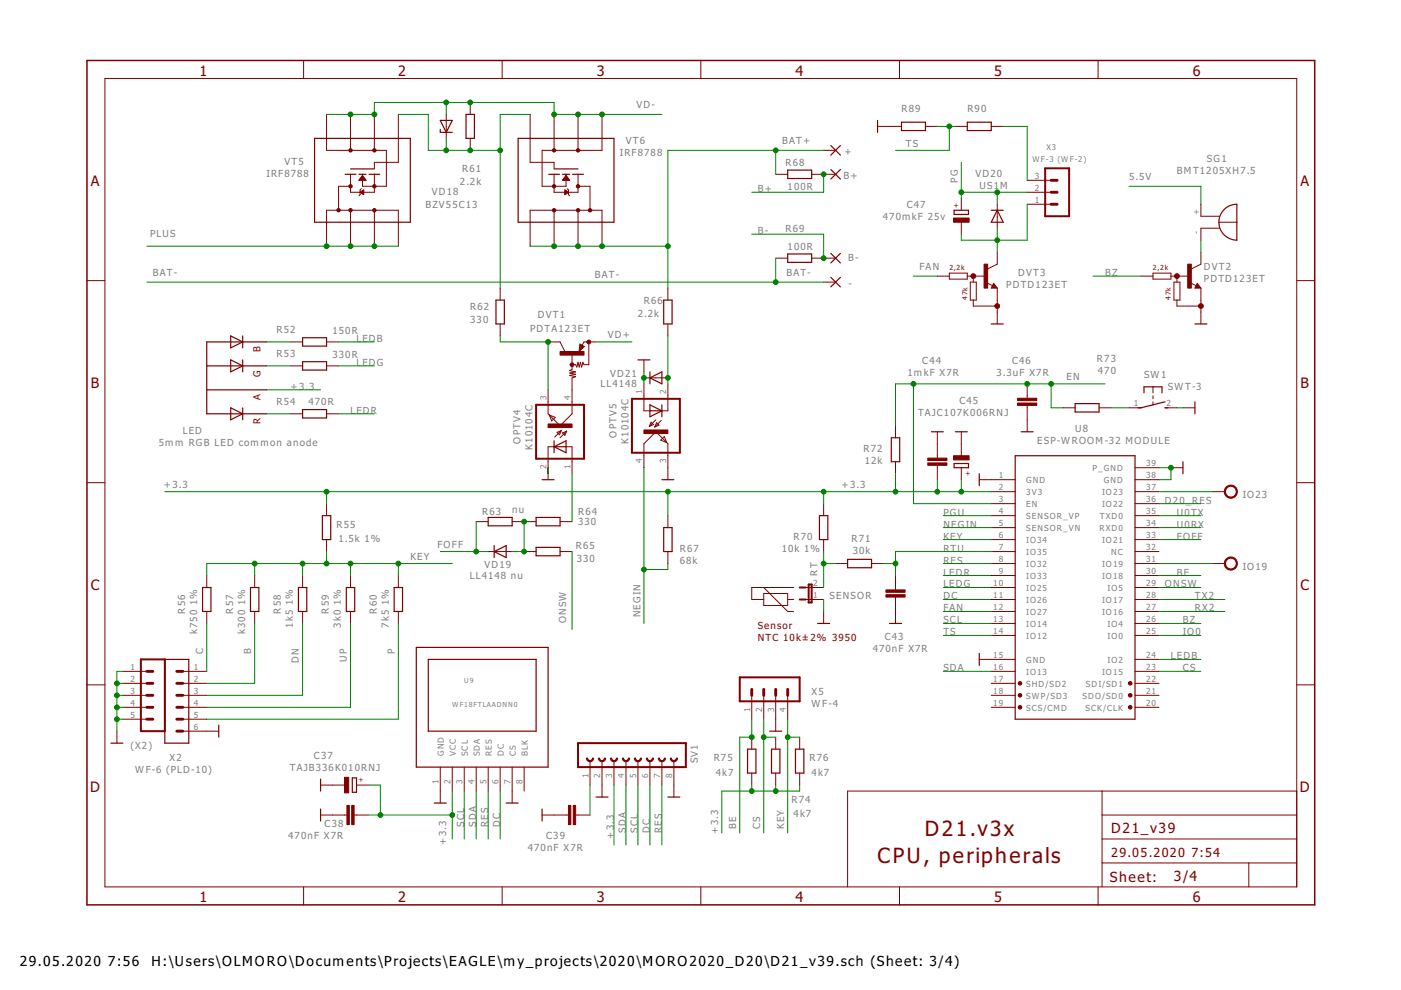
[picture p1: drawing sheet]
<svg xmlns="http://www.w3.org/2000/svg" width="297mm" height="210mm" viewBox="0 0 297 210" stroke-linecap="round" stroke-linejoin="round" font-family="sans-serif">
<g fill="none" stroke="#800000" stroke-width=".21">
<path d="M22.2 16.6h252.7v171.4h-252.7zM64.4 12.8v3.8M106.5 12.8v3.8M148.6 12.8v3.8M190.7 12.8v3.8M232.8 12.8v3.8M69.2 24.3v7.6h12.7v7.6h-5v-2.5M74.3 39.5h-2.5v5.1M74.3 37v3.8h5.1v-3.8M74.3 24.3v7.6M76.1 38.2h1.5M76.2 38.1h1.3"/>
<path d="M76.3 38h1.1M76.4 37.8h.9M76.5 37.7h.7M76.6 37.6h.5M76.6 37.5h.4M76.8 37.4h.2M76.8 37.2h.1M76.9 37.2l.7 1h-1.5zM79.4 24.3v7.6M84.5 24.3v10.1h-5.1v1.3M94.6 24.3v5M99.7 21.7v2.6"/>
<path d="M99.7 29.3v2.6M112.4 24.3v10.1h5.1v1.3M117.5 24.3v7.6M117.5 37v3.8h5.1v-3.8M119.3 38.2h1.5M119.4 38.1h1.3M119.5 38h1.1M119.5 37.8h1M119.6 37.7h.8M119.7 37.6h.6M119.8 37.5h.4M119.9 37.4h.2"/>
<path d="M120 37.2h.1M120 37.2l.8 1h-1.5zM122.6 39.5h2.5v5.1M122.6 24.3v7.6M127.6 24.3v7.6h-12.7v7.6h5.1v-2.5M164.5 37h2.5M172.1 37h5.1M174.6 31.9h2.6M186.1 26.8h5M196.2 26.8h2.5M202.5 26.8h2.6M210.2 26.8h2.5"/>
<path d="M217.8 38.2h5.1M18.4 59.5h3.8M69.2 52.2v-7.6h15.3v7.6M74.3 44.6v7.6M76.3 40.8l.8-.5v1zM76.4 40.7h.7M76.5 40.9h.6M76.6 40.6h.5M76.6 40l-.3 .3v1l-.2 .2M76.6 41h.5M76.8 40.5h.3M76.8 41.1h.3"/>
<path d="M76.9 40.4h.2M77 41.2h.1M79.4 44.6v7.6M112.4 52.2v-7.6h15.2v7.6M117.5 44.6v7.6M119.8 40.3l.7 .5-.7 .5zM119.8 41.2h.1M119.8 41.1h.2M119.8 41h.4M119.8 40.9h.6M119.8 40.7h.7M119.8 40.6h.5"/>
<path d="M119.8 40.5h.3M119.8 40.4h.1M120.3 40l.2 .3v1l.3 .2M122.6 44.6v7.6M164.5 54.7h2.5M172.1 54.7h5.1M174.6 59.8h2.6M198.7 58.5h2.6M201.3 57.9h3.8v1.3h-3.8zM203.8 42v2.6M203.8 47.1v2.6M205.1 58.5h3.8"/>
<path d="M205.7 59.8h1.3v3.8h-1.3zM206.4 58.5v1.3M209.2 60l1.2 .6M211.4 43.3v5.1M211.4 53.5v2.5l-2 1M217.8 40.8h5.1M217.8 43.3h5.1M241.9 58.5h2.6M244.5 57.9h3.8v1.3h-3.8zM248.3 58.5h3.8M248.9 59.8h1.3v3.8h-1.3zM249.5 58.5v1.3"/>
<path d="M252.4 60l1.2 .6M254.6 53.5v2.5l-2 1M254.6 43.3v2.5h4M258.4 47.1h3.8M258.6 48.4h-4v2.5M274.9 59.5h3.8M61.6 72.5h2.6M61.6 77.6h2.6M69.2 72.5h2.6M69.2 77.6h2.6M106 61.1v2.5M106 68.7v2.5"/>
<path d="M116.2 72.5h2.5l1.1 2M121.3 75.3v3l-.5 .3 1.2 .2-1.2 .3 1.2 .3-1.2 .2 1.2 .3-.7 .2v7.6l-2.6 2.6-2.5-2.6v-5M123 73l.9 .5-1.1 1zM124.8 72.5v4.8h-1l-.2-.5-.3 1-.2-1-.3 1-.2-1-.3 1-.3-.5h-.7M126.4 72.5h-2.6l-.4 .7M136.5 76.3v2.5M141.6 61.1v2.5M141.6 68.7v2.5M206.4 63.6v1.3h5M210.7 60.1l.7 1h-1.2zM211.4 61.1v7.6M249.5 63.6v1.3h5.1"/>
<path d="M253.9 60.1l.7 1h-1.3zM254.6 61.1v7.6M61.6 87.7h2.6M69.2 87.7h2.6M116.5 88l1.2 .5-.7 .8zM117.5 94.7h-1.3v7M118.1 91.7l.9-.4-.4 .9zM119 91.3l-1.4 1.4M119.3 91.8l.8-.4-.3 .9zM120 94.7h1.3v5.7M120.1 91.4l-1.4 1.4M136.5 81.4v5.7h1.3"/>
<path d="M136.5 99.2v-5.1l2.6-2.6 2.5 2.6v7.6M136.5 80.1h5.1M138 89.5l.6 .5-.9 .4zM139.1 89l-1.4 1.4M139.2 89.6l.5 .5-.9 .4zM140.2 89.1l-1.4 1.4M140.8 92.6l.6 1.2-1.3-.5zM141.6 81.4v5.7h-1.3M189.9 90.3v2.5M189.9 97.9v2.5M198.7 91.5v5.6M198.7 98.7v3"/>
<path d="M203.8 91.5v5.1M203.8 99.2v2.5M217.8 81.4v3M217.8 86v5.5M225.4 86.5h2.5M233 86.5h2.6M239.4 86.5h2.5M240.6 99.2h5.1M244.5 82v1.3M244.5 83.9v.7M244.5 85.2v.6M247 86.5h2.5"/>
<path d="M248.3 99.2h2.5M250.8 86.5h2.5M18.4 102.3h3.8M69.2 106.8v2.5M69.2 114.4v2.5M101 110.6h2.5M103.5 116.9h5.1M108.6 110.6h5.1M111.1 116.9h2.6M118.7 110.6h2.6M118.7 116.9h2.6M141.6 109.3v2.6"/>
<path d="M141.6 116.9v2.6M174.6 106.8v2.5M174.6 114.4v2.5M177.2 119.5h2.5M184.8 119.5h2.5M207.6 101.7h7.6M210.2 116.9h5M210.2 106.8h5M210.2 109.3h5M210.2 111.9h5M210.2 114.4h5M210.2 119.5h5"/>
<path d="M210.2 104.2h5M240.6 116.9h5.1M240.6 101.7h5.1M240.6 106.8h5.1M240.6 109.3h5.1M240.6 111.9h5.1M240.6 114.4h5.1M240.6 119.5h5.1M240.6 104.2h5.1M257.2 119.5h2.5M257.2 104.2h2.5M274.9 102.3h3.8"/>
<path d="M43.8 122v2.6M43.8 129.6v2.6M54 122v2.6M54 129.6v2.6M64.2 122v2.6M64.2 129.6v2.6M74.3 122v2.6M74.3 129.6v2.6M84.5 122v2.6M84.5 129.6v2.6M161.9 125.8h5.1v2.6h-5.1zM161.9 124.6l5.1 5h1.3"/>
<path d="M167 127.1h1.3M168.3 124.6h-8.9v2.5h2.5M170.8 127.1h3.8M170.8 124.6h3.8M174.6 129.6v2.6M189.9 122v3.1M189.9 126.6v5.6M207.6 139.8h7.6M210.2 127.1h5M210.2 124.6h5M210.2 129.6h5M210.2 122h5"/>
<path d="M210.2 132.2h5M210.2 134.7h5M240.6 127.1h5.1M240.6 124.6h5.1M240.6 129.6h5.1M240.6 122h5.1M240.6 132.2h5.1M240.6 134.7h5.1M240.6 139.8h5.1M18.4 145.2h3.8M24.8 155v2.6M26.1 142.3h5"/>
<path d="M26.1 144.9h5M26.1 147.4h5M26.1 150h5M26.1 152.5h5M38.8 142.3h5M38.8 144.9h5M38.8 147.4h5M38.8 150h5M38.8 152.5h5M38.8 155h7.6M159.4 147.4v5.1M159.4 156.3v2.5"/>
<path d="M161.9 147.4v5.1M164.5 147.4v7.6M164.5 156.3v2.5M167 147.4v5.1M169.5 156.3v2.5M210.2 142.3h5M210.2 144.9h5M210.2 147.4h5M210.2 150h5M240.6 142.3h5.1M240.6 144.9h5.1M240.6 147.4h5.1"/>
<path d="M240.6 150h5.1M274.9 145.2h3.8M68 172.8h5.6M68 166.5h5M75.1 172.8h3M75.6 166.5h2.5M93.3 162.6v7.7M95.9 162.6v5.1M98.4 162.6v5.1M101 162.6v5.1M103.5 162.6v5.1M106 162.6v5.1"/>
<path d="M108.6 162.6v7.7M111.1 162.6v5.1M114.9 172.8h5.6M122 172.8h3.1M125.1 161.4v5.1M127.6 161.4v7.6M130.2 161.4v5.1M132.7 161.4v5.1M135.3 161.4v5.1M137.8 161.4v5.1M140.3 161.4v5.1M142.9 161.4v7.6"/>
<path d="M159.4 163.9v2.6M164.5 163.9v2.6M169.5 163.9v2.6M233.7 167.7v20.3M233.7 177.9h41.2M233.7 172.8h41.2M274.9 167.7h-95.2v20.3M64.4 188v3.9M106.5 188v3.9M148.6 188v3.9M190.7 188v3.9M232.8 188v3.9"/>
<path d="M233.7 183h41.2M264.8 183v5"/>
</g>
<path d="M18.4 12.8h260.3v179.1h-260.3z" fill="none" stroke="#800000" stroke-width=".32"/>
<g fill="none" stroke="#800000" stroke-width=".25">
<path d="M66.7 29.3h20.3v17.8h-20.3zM73.2 37h2.3M74.3 35.8h5.1M76.1 37h1.5M78.3 37h2.2M93.3 25.5h2.6l-1.3 2.6zM93.3 27.4v.7h2.6M98.8 24.3h1.8v5h-1.8zM109.9 29.3h20.3v17.8h-20.3zM116.3 37h2.3M117.5 35.8h5.1M119.3 37h1.5"/>
<path d="M121.4 37h2.3M167 36.1h5.1v1.7h-5.1zM176.1 35.9l2.1 2.1M176.1 30.9l2.1 2M178.2 35.9l-2.1 2.1M178.2 30.9l-2.1 2M186.1 25.5v2.6M191.1 25.9h5.1v1.8h-5.1zM205.1 25.9h5.1v1.8h-5.1zM167 53.8h5.1v1.8h-5.1zM176.1 53.7l2.1 2.1M176.1 58.8l2.1 2"/>
<path d="M178.2 53.7l-2.1 2.1M178.2 58.8l-2.1 2M202.3 44.6h3v.9h-3zM210.2 44.6h2.5M211.4 44.6l1.3 2.5h-2.5zM259.4 44.6l.3-.4a3.7 3.7 0 0 1 2.5-.9v7.6a3.8 3.8 0 0 1-3.4-2.2 3.8 3.8 0 0 1 .6-4.1zM43.8 77.6h12.7M48.9 71.2l2.6 1.3-2.6 1.3zM48.9 76.3l2.6 1.3-2.6 1.2zM51.5 71.2v2.6M51.5 76.3v2.5M56.5 72.5h-12.7v15.2h12.7"/>
<path d="M64.2 71.6h5v1.8h-5zM64.2 76.7h5v1.8h-5zM105.2 63.6h1.7v5.1h-1.7zM123.1 73.1l.6 .4-.8 .8 .2-1 .3 .2-.2 .4v-.4M135.3 76.3h2.5M137.8 78.8v2.6M140.7 63.6h1.8v5.1h-1.8zM210.2 68.7h2.5M210.7 60.6l.1 .2h-.4l.3-.5 .5 .7h-.8M253.3 68.7h2.6M253.9 60.6l.1 .2h-.4l.3-.5 .5 .7h-.8M43.8 82.7h12.7"/>
<path d="M48.9 86.5l2.6 1.2-2.6 1.3zM51.5 86.5v2.5M64.2 86.8h5v1.8h-5zM117.5 94.7l2.5-1.2v2.5zM117.5 93.5v2.5M117.5 94.7h2.5M137.8 85.8l2.5 1.3-2.5 1.3zM137.8 80.1l2.5-1.3v2.6zM137.8 87.1h2.5M140.3 85.8v2.6M189 92.8h1.8v5.1h-1.8zM197.5 91.5h2.5"/>
<path d="M202.3 98.3h3v.9h-3zM202.5 91.5h2.6M215.2 96.6h25.4v55.9h-25.4zM216.5 91.5h2.6M227.9 85.6h5.1v1.8h-5.1zM242.5 83.3v-1.3h3.9v1.3M247 85.2l-5.1 1.3h-.6M247 86.5h.6M250.8 97.9v2.5M253.3 85.2v2.5M68.3 109.3h1.8v5.1h-1.8zM103.5 109.7h5.1v1.8h-5.1z"/>
<path d="M104.8 116.9l2.5-1.2v2.5zM104.8 115.7v2.5M113.7 109.7h5v1.8h-5zM113.7 116.1h5v1.7h-5zM114.9 101.7h2.6M140.3 101.7h2.6M140.7 111.9h1.8v5h-1.8zM173.7 109.3h1.8v5.1h-1.8zM179.7 118.6h5.1v1.8h-5.1zM207.6 100.4v2.6M34.9 139.8h5.1v17.8h-5.1zM42.9 124.6h1.8v5h-1.8z"/>
<path d="M53.1 124.6h1.8v5h-1.8zM63.3 124.6h1.7v5h-1.7zM73.4 124.6h1.8v5h-1.8zM83.6 124.6h1.7v5h-1.7zM88.3 137.3h27.9v25.3h-27.9zM90.8 139.8h22.9v15.2h-22.9zM173.4 132.2h2.5M188.6 132.2h2.5M207.6 138.5v2.6M23.5 157.6h2.6M46.4 153.8v2.5M158.5 158.8h1.8v5.1h-1.8z"/>
<path d="M163.2 155h2.5M163.6 158.8h1.8v5.1h-1.8zM168.7 158.8h1.7v5.1h-1.7zM68 165.2v2.5M68 171.5v2.6M74.7 164.9h.9v3.1h-.9zM92.1 170.3h2.5M107.3 170.3h2.6M114.9 171.5v2.6M126.4 169h2.5M141.6 169h2.5"/>
</g>
<g fill="#800000" stroke="#800000" stroke-width=".21">
<path d="M120.9 77.1a.4 .4 0 0 1 .7 0 .4 .4 0 0 1-.2 .6 .4 .4 0 0 1-.5-.4l.4-.1 .1 .2-.5-.1z" fill-rule="evenodd"/>
<path d="M124.5 72.3a.4 .4 0 0 1 .6-.1 .4 .4 0 0 1-.1 .7 .4 .4 0 0 1-.6-.4h.5h-.5z" fill-rule="evenodd"/>
<path d="M216.1 144.5a.39 .39 0 0 1 .5 .2 .39 .39 0 0 1-.3 .6 .39 .39 0 0 1-.4-.4l.4-.1 .1 .1h-.5z" fill-rule="evenodd"/>
<path d="M216.1 147.1a.39 .39 0 0 1 .5 .2 .39 .39 0 0 1-.3 .5 .39 .39 0 0 1-.4-.4l.4-.1 .1 .2-.5-.1z" fill-rule="evenodd"/>
<path d="M216.1 149.6a.39 .39 0 0 1 .5 .2 .39 .39 0 0 1-.3 .5 .39 .39 0 0 1-.4-.3l.4-.2 .1 .2h-.5z" fill-rule="evenodd"/>
<path d="M239.4 144.5a.39 .39 0 0 1 .6 .2 .39 .39 0 0 1-.3 .6 .39 .39 0 0 1-.5-.4l.5-.1v.1h-.5z" fill-rule="evenodd"/>
<path d="M239.4 147.1a.39 .39 0 0 1 .6 .2 .39 .39 0 0 1-.3 .5 .39 .39 0 0 1-.5-.4l.5-.1v.2l-.5-.1z" fill-rule="evenodd"/>
<path d="M239.4 149.6a.39 .39 0 0 1 .6 .2 .39 .39 0 0 1-.3 .5 .39 .39 0 0 1-.5-.3l.5-.2v.2h-.5z" fill-rule="evenodd"/>
<path d="M206.1 58.4h.5v.3h-.5v-.2h.3h-.3z" fill-rule="evenodd"/>
<path d="M211.2 64.7h.5v.4h-.5l-.1-.2h.4h-.4z" fill-rule="evenodd"/>
<path d="M206 58.1a.51 .51 0 0 1 .8 .2 .51 .51 0 0 1-.3 .7 .51 .51 0 0 1-.7-.5h.3a.25 .25 0 0 1 .3-.2 .25 .25 0 0 1 .2 .3 .25 .25 0 0 1-.5 .1l-.3-.2z" fill-rule="evenodd"/>
<path d="M211.1 64.5a.51 .51 0 0 1 .8 .2 .51 .51 0 0 1-.3 .7 .51 .51 0 0 1-.7-.5h.3a.25 .25 0 0 1 .3-.3 .25 .25 0 0 1 .1 .4 .25 .25 0 0 1-.4 0l-.3-.1z" fill-rule="evenodd"/>
<path d="M249.3 58.4l.3-.1 .3 .2-.1 .2h-.5l-.1-.2h.4h-.4z" fill-rule="evenodd"/>
<path d="M254.4 64.7l.3-.1 .2 .3v.2h-.5l-.1-.2h.4h-.4z" fill-rule="evenodd"/>
<path d="M249.2 58.1a.51 .51 0 0 1 .8 .2 .51 .51 0 0 1-.3 .7 .51 .51 0 0 1-.7-.5h.3a.26 .26 0 0 1 .3-.2 .26 .26 0 0 1 .1 .4 .26 .26 0 0 1-.4 0l-.3-.2z" fill-rule="evenodd"/>
<path d="M254.3 64.5a.51 .51 0 0 1 .8 .2 .51 .51 0 0 1-.4 .7 .51 .51 0 0 1-.6-.5h.3a.26 .26 0 0 1 .3-.2 .26 .26 0 0 1 .1 .4 .26 .26 0 0 1-.4-.1l-.3-.1z" fill-rule="evenodd"/>
<path d="M129.4 160.7h.3a.51 .51 0 0 0 .5 .6 .51 .51 0 0 0 .5-.6h.2a.76 .76 0 0 1-.7 .8 .76 .76 0 0 1-.8-.8z" fill-rule="evenodd"/>
<path d="M126.9 160.7h.2a.51 .51 0 0 0 .5 .6 .51 .51 0 0 0 .5-.6h.3a.76 .76 0 0 1-.8 .8 .76 .76 0 0 1-.7-.8z" fill-rule="evenodd"/>
<path d="M124.3 160.7h.3a.51 .51 0 0 0 .5 .6 .51 .51 0 0 0 .5-.6h.3a.76 .76 0 0 1-.8 .8 .76 .76 0 0 1-.8-.8z" fill-rule="evenodd"/>
<path d="M134.5 160.7h.2a.51 .51 0 0 0 .6 .6 .51 .51 0 0 0 .5-.6h.2a.76 .76 0 0 1-.7 .8 .76 .76 0 0 1-.8-.8z" fill-rule="evenodd"/>
<path d="M132 160.7h.2a.51 .51 0 0 0 .5 .6 .51 .51 0 0 0 .5-.6h.3a.76 .76 0 0 1-.8 .8 .76 .76 0 0 1-.7-.8z" fill-rule="evenodd"/>
<path d="M142.1 160.7h.3a.51 .51 0 0 0 .5 .6 .51 .51 0 0 0 .5-.6h.2a.76 .76 0 0 1-.7 .8 .76 .76 0 0 1-.8-.8z" fill-rule="evenodd"/>
<path d="M139.6 160.7h.2a.51 .51 0 0 0 .5 .6 .51 .51 0 0 0 .5-.6h.3a.76 .76 0 0 1-.8 .8 .76 .76 0 0 1-.7-.8z" fill-rule="evenodd"/>
<path d="M137 160.7h.3a.51 .51 0 0 0 .5 .6 .51 .51 0 0 0 .5-.6h.3a.76 .76 0 0 1-.8 .8 .76 .76 0 0 1-.8-.8z" fill-rule="evenodd"/>
<path d="M259.9 103.3a1.39 1.39 0 0 1 2.3 .2 1.39 1.39 0 0 1-.9 2.1 1.39 1.39 0 0 1-1.7-1.4h.2a1.15 1.15 0 0 1 1.6-1 1.15 1.15 0 0 1 .3 1.9 1.15 1.15 0 0 1-1.8-.6l-.1-.3h-.2z" fill-rule="evenodd"/>
<path d="M259.9 118.5a1.39 1.39 0 0 1 2.3 .3 1.39 1.39 0 0 1-.9 2 1.39 1.39 0 0 1-1.7-1.3h.2a1.15 1.15 0 0 1 1.6-1.1 1.15 1.15 0 0 1 .3 1.9 1.15 1.15 0 0 1-1.8-.5l-.1-.3h-.2z" fill-rule="evenodd"/>
<circle cx="117.5" cy="39.5" r=".36"/>
<circle cx="122.6" cy="39.5" r=".36"/>
<circle cx="125.1" cy="44.6" r=".36"/>
<circle cx="117.5" cy="31.9" r=".36"/>
<circle cx="122.6" cy="44.6" r=".36"/>
<circle cx="117.5" cy="44.6" r=".36"/>
<circle cx="122.6" cy="31.9" r=".36"/>
<circle cx="79.4" cy="39.5" r=".36"/>
<circle cx="74.3" cy="39.5" r=".36"/>
<circle cx="71.8" cy="44.6" r=".36"/>
<circle cx="79.4" cy="31.9" r=".36"/>
<circle cx="74.3" cy="44.6" r=".36"/>
<circle cx="79.4" cy="44.6" r=".36"/>
<circle cx="74.3" cy="31.9" r=".36"/>
</g>
<g fill="#800000" stroke="#800000" stroke-width=".21">
<path d="M118.7 74.5h5.1v.8h-5.1z"/>
<path d="M116.2 89.9h5.1v.8h-5.1z"/>
<path d="M136.5 91.2h5.1v.7h-5.1z"/>
<path d="M202.2 96.6h3.3v.9h-3.3z"/>
<path d="M187.8 126.1h4.1v.5h-4.1z"/>
<path d="M187.8 125.1h4.1v.5h-4.1z"/>
<path d="M196.7 97.1h4.1v.5h-4.1z"/>
<path d="M196.7 98.1h4.1v.6h-4.1z"/>
<path d="M215.8 84.4h4v.5h-4z"/>
<path d="M215.8 85.4h4v.6h-4z"/>
<path d="M208.6 56h.8v5.1h-.8z"/>
<path d="M202.2 46.2h3.3v.9h-3.3z"/>
<path d="M251.8 56h.8v5.1h-.8z"/>
<path d="M73.6 170.8h.5v4h-.5z"/>
<path d="M74.6 170.8h.5v4h-.5z"/>
<path d="M73 164.8h.9v3.3h-.9z"/>
<path d="M120.5 170.8h.5v4h-.5z"/>
<path d="M121.5 170.8h.5v4h-.5z"/>
</g>
<path d="M221.6 35.7h5.1v10.1h-5.1zM113.7 85.8h10.1v11.5h-10.1zM134 84.6h10.1v11.4h-10.1zM29.9 139.8h5v15.2h-5zM169.5 127.1h1.3M169.5 124.6h1.3M171.4 123.9h.7v3.8h-.7zM122.6 157.6h22.8v5h-22.8zM156.8 143.6h12.7v5.1h-12.7z" fill="none" stroke="#800000" stroke-width=".42"/>
<g fill="none" stroke="#800000" stroke-width=".61">
<path d="M222.9 38.2h1.2M222.9 43.3h1.2M222.9 40.8h1.2M31.1 142.3h1.3M31.1 144.9h1.3M31.1 147.4h1.3M31.1 150h1.3M31.1 152.5h1.3M37.5 142.3h1.3M37.5 144.9h1.3M37.5 147.4h1.3M37.5 150h1.3"/>
<path d="M37.5 152.5h1.3M37.5 155h1.3M159.4 146.2v1.2M161.9 146.2v1.2M164.5 146.2v1.2M167 146.2v1.2"/>
</g>
<g fill="none" stroke="#008000" stroke-width=".21">
<path d="M69.2 24.3h10.2v-2.6h38.1v2.6h22.8M84.5 24.3h6.3v7.6h15.2M94.6 21.7v2.6M94.6 29.3v2.6M112.4 24.3h-6.4v36.8M164.5 31.9v5.1M174.6 37v3.8h-15.2M174.6 31.9h-33v29.2M198.7 26.8h3.8M201.3 26.8v5.1h-11.4M203.8 34.4v7.6M212.7 26.8h5.1v11.4"/>
<path d="M239.4 39.5h15.2v3.8M31.1 52.2h53.4M31.1 59.8h143.5M112.4 52.2h29.2M159.4 49.7h15.2v5M164.5 54.7v5.1M193.7 58.5h5M203.8 40.8h14M211.4 40.8v2.5M211.4 48.4v5.1M217.8 43.3v7.6h-14v-1.2M231.8 58.5h10.1"/>
<path d="M254.6 50.9v2.6M56.5 72.5h5.1M56.5 77.6h5.1M71.8 72.5h7.6M71.8 77.6h7.6M106 71.2v1.3h10.2v10.2M126.4 72.5h7.6M136.5 78.8v2.6M141.6 71.2v10.2M56.5 82.7h11.5M56.5 87.7h5.1M71.8 87.7h7.6"/>
<path d="M116.2 99.2v1.2M136.5 99.2v33M193.7 81.4v25.4h16.5M222.9 81.4v5.1h2.5M234.3 81.4h-44.4v8.9M235.6 86.5h3.8M245.7 99.2h2.6v2.5h-2.6M249.5 86.5h1.3M34.9 104.2h175.3M54 119.5v2.5M64.2 119.5v2.5M69.2 104.2v2.6"/>
<path d="M69.2 116.9v2.6M74.3 119.5v2.5M84.5 119.5v2.5M93.3 116.9h10.2M95.9 119.5h-52.1v2.5M101 110.6v6.3M111.1 110.6v6.3h-2.5M121.3 100.4v10.2M121.3 116.9v16.6M141.6 104.2v5.1M141.6 119.5v1.3h-5.1M174.6 104.2v2.6"/>
<path d="M174.6 116.9v7.7M174.6 119.5h2.6M187.3 119.5h2.6M189.9 100.4v3.8M198.7 101.7v2.5M200 111.9h10.2M200 114.4h10.2M200 109.3h10.2M200 119.5h10.2M203.8 101.7v2.5M210.2 116.9h-20.3v5.1M245.7 111.9h8.9"/>
<path d="M245.7 114.4h8.9M245.7 104.2h11.5M245.7 109.3h8.9M245.7 106.8h8.9M245.7 119.5h11.5M43.8 132.2v10.1M54 132.2v12.7h-10.2M64.2 132.2v15.2h-20.4M74.3 132.2v17.8h-30.5M84.5 132.2v20.3h-40.7M174.6 127.1v2.5M200 124.6h10.2"/>
<path d="M200 129.6h10.2M200 132.2h10.2M200 127.1h10.2M200 134.7h10.2M200 122h10.2M245.7 124.6h8.9M245.7 129.6h14M245.7 132.2h8.9M245.7 127.1h14M245.7 134.7h8.9M245.7 122h8.9M245.7 139.8h8.9"/>
<path d="M24.8 144.9h1.3M24.8 147.4h1.3M24.8 150h1.3M24.8 152.5h1.3M26.1 142.3h-1.3v12.7M159.4 152.5v3.8h-2.6v20.3M161.9 156.3h2.6M161.9 152.5v24.1M167 156.3h2.5M167 152.5v24.1M200 142.3h10.2M245.7 142.3h8.9"/>
<path d="M78.1 166.5h2.5v6.3M78.1 172.8h17.8M95.9 167.7v10.2M98.4 167.7v10.2M101 167.7v10.2M103.5 167.7v10.2M106 167.7v10.2M125.1 166.5v6.3M130.2 166.5v12.7M132.7 166.5v12.7M135.3 166.5v12.7M137.8 166.5v12.7"/>
<path d="M140.3 166.5v12.7M159.4 166.5v1.2M164.5 166.5v1.2M169.5 166.5v1.2h-16.5v8.9"/>
</g>
<g fill="#008000" stroke="#008000" stroke-width=".21">
<circle cx="136.5" cy="80.1" r=".51"/>
<circle cx="248.3" cy="99.2" r=".51"/>
<circle cx="24.8" cy="144.9" r=".51"/>
<circle cx="24.8" cy="147.4" r=".51"/>
<circle cx="24.8" cy="150" r=".51"/>
<circle cx="24.8" cy="152.5" r=".51"/>
<circle cx="94.6" cy="31.9" r=".51"/>
<circle cx="99.7" cy="31.9" r=".51"/>
<circle cx="106" cy="31.9" r=".51"/>
<circle cx="127.6" cy="24.3" r=".51"/>
<circle cx="122.6" cy="24.3" r=".51"/>
<circle cx="74.3" cy="24.3" r=".51"/>
<circle cx="79.4" cy="24.3" r=".51"/>
<circle cx="117.5" cy="24.3" r=".51"/>
<circle cx="94.6" cy="21.7" r=".51"/>
<circle cx="99.7" cy="21.7" r=".51"/>
<circle cx="116.2" cy="72.5" r=".51"/>
<circle cx="136.5" cy="120.8" r=".51"/>
<circle cx="141.6" cy="80.1" r=".51"/>
<circle cx="117.5" cy="52.2" r=".51"/>
<circle cx="122.6" cy="52.2" r=".51"/>
<circle cx="164.5" cy="31.9" r=".51"/>
<circle cx="127.6" cy="52.2" r=".51"/>
<circle cx="141.6" cy="52.2" r=".51"/>
<circle cx="101" cy="116.9" r=".51"/>
<circle cx="111.1" cy="110.6" r=".51"/>
<circle cx="111.1" cy="116.9" r=".51"/>
<circle cx="74.3" cy="52.2" r=".51"/>
<circle cx="79.4" cy="52.2" r=".51"/>
<circle cx="69.2" cy="52.2" r=".51"/>
<circle cx="203.8" cy="104.2" r=".51"/>
<circle cx="198.7" cy="104.2" r=".51"/>
<circle cx="189.9" cy="104.2" r=".51"/>
<circle cx="141.6" cy="104.2" r=".51"/>
<circle cx="174.6" cy="104.2" r=".51"/>
<circle cx="69.2" cy="104.2" r=".51"/>
<circle cx="80.6" cy="172.8" r=".51"/>
<circle cx="95.9" cy="172.8" r=".51"/>
<circle cx="164.5" cy="167.7" r=".51"/>
<circle cx="159.4" cy="167.7" r=".51"/>
<circle cx="217.8" cy="81.4" r=".51"/>
<circle cx="222.9" cy="81.4" r=".51"/>
<circle cx="193.7" cy="81.4" r=".51"/>
<circle cx="189.9" cy="119.5" r=".51"/>
<circle cx="69.2" cy="119.5" r=".51"/>
<circle cx="64.2" cy="119.5" r=".51"/>
<circle cx="84.5" cy="119.5" r=".51"/>
<circle cx="54" cy="119.5" r=".51"/>
<circle cx="74.3" cy="119.5" r=".51"/>
<circle cx="167" cy="156.3" r=".51"/>
<circle cx="174.6" cy="119.5" r=".51"/>
<circle cx="203.8" cy="40.8" r=".51"/>
<circle cx="211.4" cy="40.8" r=".51"/>
<circle cx="211.4" cy="50.9" r=".51"/>
<circle cx="201.3" cy="26.8" r=".51"/>
<circle cx="159.4" cy="156.3" r=".51"/>
<circle cx="161.9" cy="156.3" r=".51"/>
<circle cx="174.6" cy="37" r=".51"/>
<circle cx="174.6" cy="54.7" r=".51"/>
<circle cx="164.5" cy="59.8" r=".51"/>
</g>
<g font-size="5.4" fill="#800000">
<text x="196.1" y="177.3">D21.v3x</text>
<text x="186" y="183">CPU, peripherals</text>
</g>
<g font-size="3.7" fill="#800000">
<text x="42.3" y="16">1</text>
<text x="84.4" y="16">2</text>
<text x="126.5" y="16">3</text>
<text x="168.7" y="16">4</text>
<text x="210.8" y="16">5</text>
<text x="252.9" y="16">6</text>
<text x="19.2" y="39.4">A</text>
<text x="275.7" y="39.4">A</text>
<text x="19.3" y="82.2">B</text>
<text x="275.8" y="82.2">B</text>
<text x="19.2" y="125.1">C</text>
<text x="275.7" y="125.1">C</text>
<text x="19.1" y="167.9">D</text>
<text x="275.6" y="167.9">D</text>
<text x="42.3" y="191.2">1</text>
<text x="84.4" y="191.2">2</text>
<text x="126.5" y="191.2">3</text>
<text x="168.7" y="191.2">4</text>
<text x="210.8" y="191.2">5</text>
<text x="252.9" y="191.2">6</text>
</g>
<g font-size="3.6" fill="#800000">
<text x="235.6" y="176.6">D21_v39</text>
<text x="235.3" y="186.9">Sheet:</text>
<text x="248.9" y="186.8">3/4</text>
</g>
<g font-size="3.5">
<text x="4.2" y="204.7">29.05.2020</text>
<text x="22.9" y="204.7">7:56</text>
<text x="32.1" y="204.7">H:\Users\OLMORO\Documents\Projects\EAGLE\my_projects\2020\MORO2020_D20\D21_v39.sch (Sheet: 3/4)</text>
</g>
<g font-size="3.2" fill="#800000">
<text x="235.6" y="181.7">29.05.2020</text>
<text x="252.6" y="181.7">7:54</text>
</g>
<g font-size="2.5" fill="#808080">
<text x="135" y="23">VD-</text>
<text x="191.1" y="23.7">R89</text>
<text x="205.1" y="23.7">R90</text>
<text x="60.3" y="34.9">VT5</text>
<text x="131.4" y="33.1">IRF8788</text>
<text x="132.7" y="30.6">VT6</text>
<text x="165.8" y="30.6">BAT+</text>
<text x="166.6" y="35.2">R68</text>
<text x="179" y="32.9">+</text>
<text x="192.1" y="31.1">TS</text>
<text x="255.9" y="34.4">SG1</text>
<text x="56.5" y="37.5">IRF8788</text>
<text x="91.6" y="41.4">VD18</text>
<text x="97.5" y="39.2">2.2k</text>
<text x="98" y="36.4">R61</text>
<text x="160.7" y="40.8">B+</text>
<text x="167" y="40.3">100R</text>
<text x="178.8" y="38">B+</text>
<text x="203.1" y="38.7" transform="rotate(-90 203.1 38.7)">PG</text>
<text x="206.8" y="37.5">VD20</text>
<text x="207.7" y="40">US1M</text>
<text x="239.4" y="38.2">5.5V</text>
<text x="249.5" y="37">BMT1205XH7.5</text>
<text x="90.2" y="44.2">BZV55C13</text>
<text x="187.2" y="46.6">470mkF 25v</text>
<text x="192.3" y="44.1">C47</text>
<text x="31.8" y="50.2">PLUS</text>
<text x="160.7" y="49.7">B-</text>
<text x="166.6" y="49.1">R69</text>
<text x="167" y="53">100R</text>
<text x="32.4" y="58.5">BAT-</text>
<text x="126.1" y="59">BAT-</text>
<text x="166.7" y="58.5">BAT-</text>
<text x="179.8" y="55.4">B-</text>
<text x="194.9" y="57.3">FAN</text>
<text x="215.9" y="58.5">DVT3</text>
<text x="234.3" y="58.5">BZ</text>
<text x="255.2" y="59.8">PDTD123ET</text>
<text x="255.2" y="57.3">DVT2</text>
<text x="99.7" y="65.6">R62</text>
<text x="136.5" y="64.4">R66</text>
<text x="179.9" y="60.8">-</text>
<text x="213.3" y="61.1">PDTD123ET</text>
<text x="58.6" y="70.7">R52</text>
<text x="70.5" y="70.7">150R</text>
<text x="99.7" y="68.4">330</text>
<text x="112.4" y="70.5">PDTA123ET</text>
<text x="114" y="67.4">DVT1</text>
<text x="128.9" y="71.7">VD+</text>
<text x="135.3" y="67.2">2.2k</text>
<text x="58.6" y="75.8">R53</text>
<text x="70.5" y="75.8">330R</text>
<text x="75.6" y="72.5">LEDB</text>
<text x="75.6" y="77.6">LEDG</text>
<text x="195.5" y="77.2">C44</text>
<text x="214.6" y="77.2">C46</text>
<text x="232.6" y="76.8">R73</text>
<text x="61.6" y="82.7">+3.3</text>
<text x="127.3" y="82.1">LL4148</text>
<text x="129.4" y="79.8">VD21</text>
<text x="192.4" y="79.7">1mkF X7R</text>
<text x="211.3" y="79.7">3.3uF X7R</text>
<text x="226.1" y="80.6">EN</text>
<text x="232.8" y="79.4">470</text>
<text x="242.6" y="80.1">SW1</text>
<text x="247.6" y="82.7">SWT-3</text>
<text x="58.6" y="85.9">R54</text>
<text x="65.4" y="86">470R</text>
<text x="74.3" y="87.7">LEDR</text>
<text x="194.6" y="88.2">TAJC107K006RNJ</text>
<text x="203.4" y="85.7">C45</text>
<text x="33.7" y="94.6">5mm RGB LED common anode</text>
<text x="38.8" y="92.1">LED</text>
<text x="110.4" y="94.1" transform="rotate(-90 110.4 94.1)">OPTV4</text>
<text x="112.9" y="95.4" transform="rotate(-90 112.9 95.4)">K10104C</text>
<text x="130.7" y="92.8" transform="rotate(-90 130.7 92.8)">OPTV5</text>
<text x="133.2" y="94.1" transform="rotate(-90 133.2 94.1)">K10104C</text>
<text x="183.1" y="95.9">R72</text>
<text x="219.9" y="94.1">ESP-WROOM-32 MODULE</text>
<text x="227.9" y="91.6">U8</text>
<text x="183.4" y="98.4">12k</text>
<text x="34.7" y="103.5">+3.3</text>
<text x="178.4" y="103.5">+3.3</text>
<text x="247" y="106.8">D20_RES</text>
<text x="263.5" y="105.5">IO23</text>
<text x="71.3" y="111.9">R55</text>
<text x="102.2" y="109.1">R63</text>
<text x="108.6" y="108.8">nu</text>
<text x="122.6" y="111.4">330</text>
<text x="122.6" y="109.1">R64</text>
<text x="200" y="111.9">NEGIN</text>
<text x="200" y="109.3">PGU</text>
<text x="249.5" y="109.3">U0TX</text>
<text x="249.5" y="111.9">U0RX</text>
<text x="71.8" y="114.9">1.5k 1%</text>
<text x="87" y="118.7">KEY</text>
<text x="92.7" y="116.2">FOFF</text>
<text x="122.1" y="116.4">R65</text>
<text x="122.3" y="119.2">330</text>
<text x="144.1" y="119.5">68k</text>
<text x="144.1" y="116.9">R67</text>
<text x="165.7" y="116.9">10k 1%</text>
<text x="168.3" y="114.4">R70</text>
<text x="180.5" y="114.9">R71</text>
<text x="180.8" y="117.5">30k</text>
<text x="200" y="116.9">RTU</text>
<text x="200" y="114.4">KEY</text>
<text x="200" y="119.5">RES</text>
<text x="249.5" y="114.4">FOFF</text>
<text x="99.6" y="122.8">LL4148 nu</text>
<text x="102.7" y="120.5">VD19</text>
<text x="173.3" y="122" transform="rotate(-90 173.3 122)">RT</text>
<text x="200" y="124.6">LEDG</text>
<text x="200" y="122">LEDR</text>
<text x="247" y="124.6">ONSW</text>
<text x="249.5" y="122">BE</text>
<text x="263.5" y="120.8">IO19</text>
<text x="39.3" y="130.1" transform="rotate(-90 39.3 130.1)">R56</text>
<text x="41.8" y="128.4" transform="rotate(-90 41.8 128.4)">1%</text>
<text x="49.4" y="130.1" transform="rotate(-90 49.4 130.1)">R57</text>
<text x="52" y="128.4" transform="rotate(-90 52 128.4)">1%</text>
<text x="59.6" y="130.1" transform="rotate(-90 59.6 130.1)">R58</text>
<text x="62.1" y="128.4" transform="rotate(-90 62.1 128.4)">1%</text>
<text x="69.7" y="130.1" transform="rotate(-90 69.7 130.1)">R59</text>
<text x="72.3" y="128.4" transform="rotate(-90 72.3 128.4)">1%</text>
<text x="79.9" y="130.1" transform="rotate(-90 79.9 130.1)">R60</text>
<text x="82.4" y="128.4" transform="rotate(-90 82.4 128.4)">1%</text>
<text x="135.8" y="130.9" transform="rotate(-90 135.8 130.9)">NEGIN</text>
<text x="175.9" y="127.1">SENSOR</text>
<text x="200" y="129.6">FAN</text>
<text x="200" y="127.1">DC</text>
<text x="253.3" y="127.1">TX2</text>
<text x="253.3" y="129.6">RX2</text>
<text x="41.8" y="134.4" transform="rotate(-90 41.8 134.4)">k750</text>
<text x="52" y="134.4" transform="rotate(-90 52 134.4)">k300</text>
<text x="62.1" y="133.1" transform="rotate(-90 62.1 133.1)">1k5</text>
<text x="72.3" y="133.1" transform="rotate(-90 72.3 133.1)">3k0</text>
<text x="82.4" y="133.1" transform="rotate(-90 82.4 133.1)">7k5</text>
<text x="120" y="132.2" transform="rotate(-90 120 132.2)">ONSW</text>
<text x="187.6" y="135.6">C43</text>
<text x="200" y="132.2">SCL</text>
<text x="200" y="134.7">TS</text>
<text x="250.8" y="134.7">IO0</text>
<text x="250.8" y="132.2">BZ</text>
<text x="43.1" y="138.8" transform="rotate(-90 43.1 138.8)">C</text>
<text x="53.2" y="138.7" transform="rotate(-90 53.2 138.7)">B</text>
<text x="63.4" y="140.6" transform="rotate(-90 63.4 140.6)">DN</text>
<text x="73.5" y="140.3" transform="rotate(-90 73.5 140.3)">UP</text>
<text x="83.7" y="138.6" transform="rotate(-90 83.7 138.6)">P</text>
<text x="185" y="138.1">470nF X7R</text>
<text x="200" y="142.3">SDA</text>
<text x="248.3" y="139.8">LEDB</text>
<text x="250.8" y="142.3">CS</text>
<text x="172.1" y="150">WF-4</text>
<text x="172.1" y="147.4">X5</text>
<text x="27.7" y="158.8">(X2)</text>
<text x="35.9" y="161.4">X2</text>
<text x="66.6" y="160.9">C37</text>
<text x="148" y="161.8" transform="rotate(-90 148 161.8)">SV1</text>
<text x="151.3" y="161.4">R75</text>
<text x="171.6" y="161.4">R76</text>
<text x="28.7" y="163.9">WF-6 (PLD-10)</text>
<text x="61.5" y="163.4">TAJB336K010RNJ</text>
<text x="151.8" y="164.4">4k7</text>
<text x="172.1" y="164.4">4k7</text>
<text x="167.8" y="170.3">R74</text>
<text x="168.3" y="173.3">4k7</text>
<text x="61.1" y="177.9">470nF X7R</text>
<text x="68.8" y="175.3">C38</text>
<text x="94.6" y="179.2" transform="rotate(-90 94.6 179.2)">+3.3</text>
<text x="98.4" y="175.3" transform="rotate(-90 98.4 175.3)">SCL</text>
<text x="101" y="175.3" transform="rotate(-90 101 175.3)">SDA</text>
<text x="103.5" y="175.3" transform="rotate(-90 103.5 175.3)">RES</text>
<text x="106.1" y="175.3" transform="rotate(-90 106.1 175.3)">DC</text>
<text x="115.8" y="177.9">C39</text>
<text x="130.2" y="177.9" transform="rotate(-90 130.2 177.9)">+3.3</text>
<text x="132.7" y="176.6" transform="rotate(-90 132.7 176.6)">SDA</text>
<text x="135.3" y="176.6" transform="rotate(-90 135.3 176.6)">SCL</text>
<text x="137.8" y="176.6" transform="rotate(-90 137.8 176.6)">DC</text>
<text x="140.3" y="176.6" transform="rotate(-90 140.3 176.6)">RES</text>
<text x="152.3" y="176.8" transform="rotate(-90 152.3 176.8)">+3.3</text>
<text x="156.1" y="175.7" transform="rotate(-90 156.1 175.7)">BE</text>
<text x="161.2" y="175.7" transform="rotate(-90 161.2 175.7)">CS</text>
<text x="166.2" y="175.8" transform="rotate(-90 166.2 175.8)">KEY</text>
<text x="111.9" y="180.4">470nF X7R</text>
</g>
<g font-size="2.5" fill="#800000">
<text x="55.3" y="74.6" transform="rotate(-90 55.3 74.6)">B</text>
<text x="55.3" y="79.9" transform="rotate(-90 55.3 79.9)">G</text>
<text x="55.3" y="89.9" transform="rotate(-90 55.3 89.9)">R</text>
<text x="55.3" y="84.8" transform="rotate(-90 55.3 84.8)">A</text>
<text x="160.7" y="133.3">Sensor</text>
<text x="160.7" y="136">NTC 10k±2% 3950</text>
</g>
<g font-size="2.1" fill="#808080">
<text x="219.4" y="37.9">3</text>
<text x="219.4" y="40.4">2</text>
<text x="219.4" y="42.9">1</text>
<text x="254.3" y="45.5" transform="rotate(-90 254.3 45.5)">+</text>
<text x="254.3" y="49.5" transform="rotate(-90 254.3 49.5)">-</text>
<text x="136.2" y="83.6" transform="rotate(-90 136.2 83.6)">1</text>
<text x="141.2" y="83.6" transform="rotate(-90 141.2 83.6)">2</text>
<text x="115.9" y="84.8" transform="rotate(-90 115.9 84.8)">3</text>
<text x="120.9" y="84.8" transform="rotate(-90 120.9 84.8)">4</text>
<text x="240.4" y="86.1">1</text>
<text x="247.4" y="86.1">2</text>
<text x="115.9" y="99.4" transform="rotate(-90 115.9 99.4)">2</text>
<text x="120.9" y="99.4" transform="rotate(-90 120.9 99.4)">1</text>
<text x="136.2" y="98.1" transform="rotate(-90 136.2 98.1)">4</text>
<text x="141.2" y="98.1" transform="rotate(-90 141.2 98.1)">3</text>
<text x="211.8" y="101.4">1</text>
<text x="231.7" y="99.9">P_GND</text>
<text x="243" y="101.4">38</text>
<text x="243" y="98.8">39</text>
<text x="211.8" y="106.4">3</text>
<text x="211.8" y="103.9">2</text>
<text x="217.6" y="102.5">GND</text>
<text x="217.6" y="107.5">EN</text>
<text x="217.6" y="105">3V3</text>
<text x="233.7" y="105">IO23</text>
<text x="233.7" y="107.5">IO22</text>
<text x="234" y="102.5">GND</text>
<text x="243" y="103.9">37</text>
<text x="243" y="106.4">36</text>
<text x="211.8" y="109">4</text>
<text x="211.8" y="111.5">5</text>
<text x="217.6" y="110.1">SENSOR_VP</text>
<text x="217.6" y="112.6">SENSOR_VN</text>
<text x="233.1" y="112.6">RXD0</text>
<text x="233.2" y="110.1">TXD0</text>
<text x="243" y="111.5">34</text>
<text x="243" y="109">35</text>
<text x="211.8" y="114">6</text>
<text x="211.8" y="116.6">7</text>
<text x="211.8" y="119.1">8</text>
<text x="217.6" y="115.2">IO34</text>
<text x="217.6" y="117.7">IO35</text>
<text x="233.7" y="115.2">IO21</text>
<text x="235.6" y="117.7">NC</text>
<text x="243" y="119.1">31</text>
<text x="243" y="114">33</text>
<text x="243" y="116.6">32</text>
<text x="172.4" y="124.2">2</text>
<text x="210.6" y="124.2">10</text>
<text x="211.8" y="121.7">9</text>
<text x="217.6" y="120.2">IO32</text>
<text x="217.6" y="122.8">IO33</text>
<text x="217.6" y="125.3">IO25</text>
<text x="233.7" y="122.8">IO18</text>
<text x="233.7" y="120.2">IO19</text>
<text x="234.8" y="125.3">IO5</text>
<text x="243" y="121.7">30</text>
<text x="243" y="124.2">29</text>
<text x="172.4" y="126.7">1</text>
<text x="210.6" y="129.3">12</text>
<text x="210.6" y="126.7">11</text>
<text x="210.6" y="131.8">13</text>
<text x="217.6" y="130.4">IO27</text>
<text x="217.6" y="127.9">IO26</text>
<text x="233.7" y="127.9">IO17</text>
<text x="233.7" y="130.4">IO16</text>
<text x="243" y="126.7">28</text>
<text x="243" y="129.3">27</text>
<text x="243" y="131.8">26</text>
<text x="210.6" y="134.4">14</text>
<text x="217.6" y="132.9">IO14</text>
<text x="217.6" y="135.5">IO12</text>
<text x="234.8" y="132.9">IO4</text>
<text x="234.8" y="135.5">IO0</text>
<text x="243" y="134.4">25</text>
<text x="27.6" y="142">1</text>
<text x="41.1" y="142">1</text>
<text x="210.6" y="142">16</text>
<text x="210.6" y="139.4">15</text>
<text x="217.6" y="143.1">IO13</text>
<text x="217.6" y="140.6">GND</text>
<text x="233.7" y="143.1">IO15</text>
<text x="234.8" y="140.6">IO2</text>
<text x="243" y="142">23</text>
<text x="243" y="139.4">24</text>
<text x="27.6" y="144.5">2</text>
<text x="27.6" y="147.1">3</text>
<text x="27.6" y="149.6">4</text>
<text x="41.1" y="144.5">2</text>
<text x="41.1" y="147.1">3</text>
<text x="41.1" y="149.6">4</text>
<text x="210.6" y="144.5">17</text>
<text x="210.6" y="147.1">18</text>
<text x="210.6" y="149.6">19</text>
<text x="217.6" y="145.6">SHD/SD2</text>
<text x="217.6" y="148.2">SWP/SD3</text>
<text x="229.5" y="148.2">SDO/SD0</text>
<text x="230.2" y="145.6">SDI/SD1</text>
<text x="243" y="149.6">20</text>
<text x="243" y="144.5">22</text>
<text x="243" y="147.1">21</text>
<text x="27.6" y="152.1">5</text>
<text x="41.1" y="152.1">5</text>
<text x="41.1" y="154.7">6</text>
<text x="159" y="150.9" transform="rotate(-90 159 150.9)">1</text>
<text x="161.6" y="150.9" transform="rotate(-90 161.6 150.9)">2</text>
<text x="164.1" y="150.9" transform="rotate(-90 164.1 150.9)">3</text>
<text x="166.6" y="150.9" transform="rotate(-90 166.6 150.9)">4</text>
<text x="217.6" y="150.7">SCS/CMD</text>
<text x="230.2" y="150.7">SCK/CLK</text>
<text x="94.1" y="160.3" transform="rotate(-90 94.1 160.3)">GND</text>
<text x="96.7" y="160.3" transform="rotate(-90 96.7 160.3)">VCC</text>
<text x="99.2" y="160.3" transform="rotate(-90 99.2 160.3)">SCL</text>
<text x="101.7" y="160.3" transform="rotate(-90 101.7 160.3)">SDA</text>
<text x="104.3" y="160.3" transform="rotate(-90 104.3 160.3)">RES</text>
<text x="106.8" y="160.3" transform="rotate(-90 106.8 160.3)">DC</text>
<text x="109.4" y="160.3" transform="rotate(-90 109.4 160.3)">CS</text>
<text x="111.9" y="160.3" transform="rotate(-90 111.9 160.3)">BLK</text>
<text x="93" y="166.2" transform="rotate(-90 93 166.2)">1</text>
<text x="95.5" y="166.2" transform="rotate(-90 95.5 166.2)">2</text>
<text x="98.1" y="166.2" transform="rotate(-90 98.1 166.2)">3</text>
<text x="100.6" y="166.2" transform="rotate(-90 100.6 166.2)">4</text>
<text x="103.2" y="166.2" transform="rotate(-90 103.2 166.2)">5</text>
<text x="105.7" y="166.2" transform="rotate(-90 105.7 166.2)">6</text>
<text x="108.2" y="166.2" transform="rotate(-90 108.2 166.2)">7</text>
<text x="110.8" y="166.2" transform="rotate(-90 110.8 166.2)">8</text>
<text x="124.7" y="164.9" transform="rotate(-90 124.7 164.9)">1</text>
<text x="127.3" y="164.9" transform="rotate(-90 127.3 164.9)">2</text>
<text x="129.8" y="164.9" transform="rotate(-90 129.8 164.9)">3</text>
<text x="132.4" y="164.9" transform="rotate(-90 132.4 164.9)">4</text>
<text x="134.9" y="164.9" transform="rotate(-90 134.9 164.9)">5</text>
<text x="137.4" y="164.9" transform="rotate(-90 137.4 164.9)">6</text>
<text x="140" y="164.9" transform="rotate(-90 140 164.9)">7</text>
<text x="142.5" y="164.9" transform="rotate(-90 142.5 164.9)">8</text>
</g>
<g font-size="2" fill="#808080">
<text x="218.9" y="34.4">WF-3 (WF-2)</text>
<text x="221.9" y="31.9">X3</text>
</g>
<g font-size="1.8" fill="#800000">
<text x="203.2" y="44.2" transform="rotate(-90 203.2 44.2)">+</text>
<text x="201.3" y="57.3">2,2k</text>
<text x="244.5" y="57.3">2,2k</text>
<text x="205.1" y="63.6" transform="rotate(-90 205.1 63.6)">47k</text>
<text x="248.3" y="63.6" transform="rotate(-90 248.3 63.6)">47k</text>
<text x="205.7" y="100.9" transform="rotate(-90 205.7 100.9)">+</text>
<text x="76" y="165.9">+</text>
</g>
<g font-size="1.8" fill="#808080">
<text x="95.9" y="150">WF18FTLAADNN0</text>
<text x="98.4" y="144.9">U9</text>
</g>
</svg>
